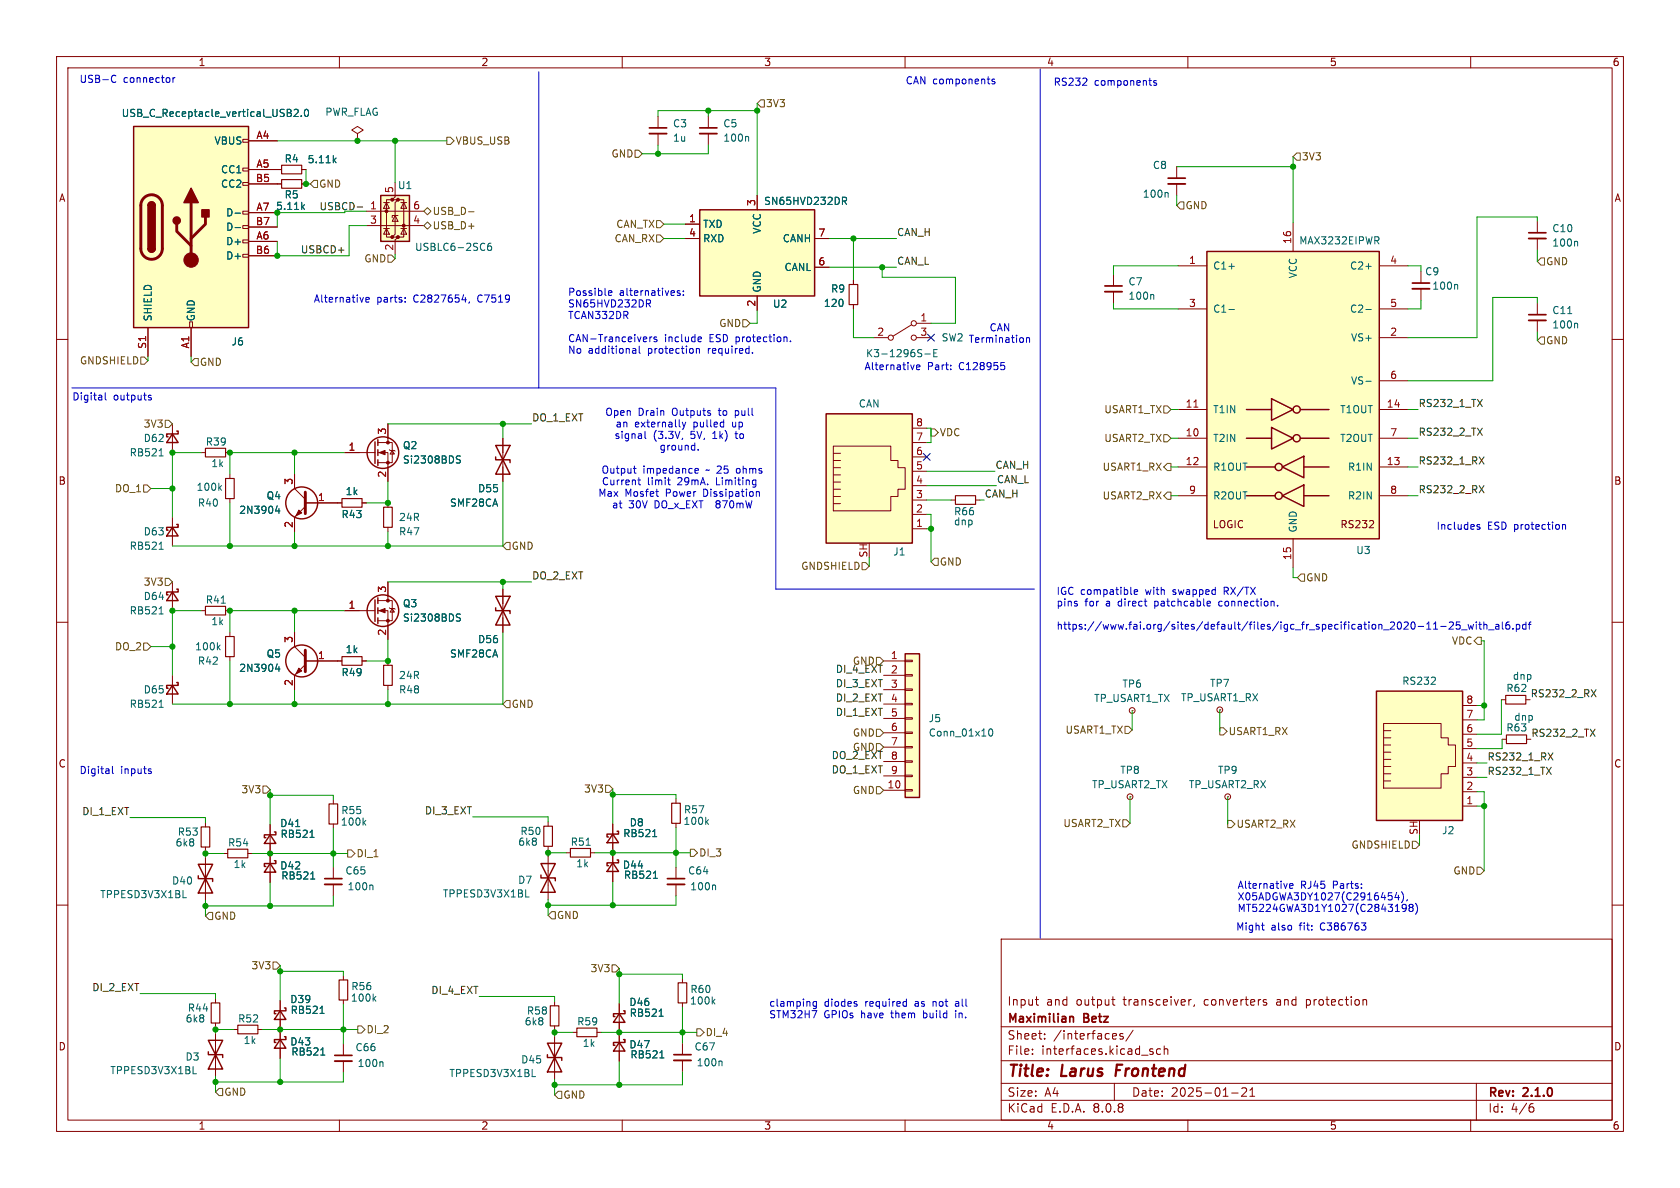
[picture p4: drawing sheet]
<svg xmlns="http://www.w3.org/2000/svg" width="297mm" height="210mm" viewBox="0 0 297 210" stroke-linecap="round" stroke-linejoin="round" font-family="sans-serif">
<g fill="none" stroke="#840000" stroke-width=".18">
<path d="M10 10h277v190h-277zM12 12h273v186h-273zM60 10v2M110 10v2M160 10v2M210 10v2M260 10v2M10 60h2M285 60h2M10 110h2M30.5 119.4v5.1M40.6 111.8v.7"/>
<path d="M40.6 116.1v.7M285 110h2M200.2 125.6h.1M36.3 151.5v7.6M199.8 140.8h.1M10 160h2M49.5 176.9v10.2M60.7 172.5v.7M60.7 176.8v.7M177 166h108v32h-108zM183 176.7h.6M183.3 177.6l.3 .1"/>
<path d="M196.5 176.7h.6M196.7 177.5l.4 .2M210.2 176.7v1M210.6 176.7l-.3 .1-.1 .2M211.2 177.6l-.2 .3M223.5 176.7l.4 .1M223.5 177.2l.4 .1 .1 .2-.3 .2h-.2M241.2 176.7l.3 .1 .1 .1v.8M285 160h2M38.1 182.6v7.6M41.3 182h.7M45.6 182h.8"/>
<path d="M60 198v2M60.7 184.5v2.1M60.7 187.6v2M110 198v2M160 198v2M177 194.5h108M177 191.5h108M177 187.5h108M177 181.5h108M182.5 186.3v.1M182.5 185.5v.1M184.7 183.6v.1"/>
<path d="M184.7 182.8v.1M197 191.5v3M197.2 182.7l.2 .4-.7 .1M197.3 183.6l-.1 .1M198.5 182.8l-.3-.1-.2 .2v.2l.5 .2v.3h-.5M200.3 182.1l-1.3 2M203.5 185.9l.3 .1 .1 .2-.2 .2h-.3M203.5 185.4l.3 .1M205.2 185.5l-.5-.1-.2 .3v.4l.1 .2h.6M205.8 185.5l.2-.1 .4 .1 .1 .9M205.8 184.9v1.5M210 198v2"/>
<path d="M217.7 193.2h1.2M219.5 192.4l.6-.1 .2 .1 .1 .3-.9 1.1h.9M221 193.8h.8M221 192.7l.4-.4v1.5M260 198v2M261 191.5v6.5M270.6 195.7h.4l.2 .3-.1 .5-.5 .1M271 195.1l-.4 .1"/>
<circle cx="200.2" cy="125.6" r=".51"/>
<circle cx="199.8" cy="140.8" r=".51"/>
</g>
<path d="M197.5 188.2l-.3 2" fill="none" stroke="#840000" stroke-width=".4"/>
<path d="M189.2 179.8h.5l.1 .9M59.2 186.6h3" fill="none" stroke="#840000" stroke-width=".3"/>
<path d="M30.5 121.2l1 1.5h-2zM31.2 120.7h.3v.5h-2v.5h.2M35.1 154.8v.5h2.5v.5M35.1 152.8h2.5l-2.5 5.1h2.5zM49.5 178.7l1 1.5h-2zM50.3 178.2h.2v.5h-2v.5h.3M36.8 185.9v.5h2.6v.5M36.8 183.9h2.6l-2.6 5.1h2.6zM49.5 183.8l1 1.5h-2zM50.3 183.3h.2v.5h-2v.5h.3" fill="none" stroke="#840000" stroke-width=".25"/>
<path d="M38.6 114.4l.3 .5M38.9 114l-.5 .5M28.1 125h.8M32.4 158.7h.6M56.6 179.1h.7M66.1 176.5l.3 .5M66.4 176.1l-.4 .5M34.1 189.8h.6M56.7 186.5h.7M67.5 187.7l.2 .2v.6" fill="none" stroke="#006464" stroke-width=".18"/>
<path d="M39.9 112.5h1.5v3.6h-1.5zM59.9 173.2h1.6v3.6h-1.6zM42 181.2h3.6v1.6h-3.6z" fill="none" stroke="#840000" stroke-width=".2"/>
<path d="M59.2 187.6h3" fill="none" stroke="#840000" stroke-width=".33"/>
<path d="M23.6 22.4h20.3v35.5h-20.3z" fill="#ffffc2"/>
<g fill="none" stroke="#840000" stroke-width=".18">
<path d="M42.9 39.9h1v.5h-1zM42.9 37.3h1v.5h-1zM42.9 32.3h1v.5h-1zM42.9 29.7h1v.5h-1zM42.9 24.6h1v.5h-1zM43.9 24.9h5.1M43.9 30h5.1M43.9 37.6h5.1M43.9 32.5h5.1M26.2 57.9v5.1M33.5 56.9h.5v1h-.5zM33.8 57.9v5.1"/>
<path d="M42.9 45h1v.5h-1zM42.9 42.4h1v.5h-1zM43.9 42.7h5.1M43.9 45.2h5.1M43.9 40.1h5.1M59.7 116.8h.8M64 116.8h.8"/>
</g>
<path d="M23.6 22.4h20.3v35.5h-20.3zM26.2 36.3a.64 .64 0 0 1 .6-.6 .64 .64 0 0 1 .6 .6M26.2 43.9a.64 .64 0 0 0 .6 .7 .64 .64 0 0 0 .6-.7" fill="none" stroke="#840000" stroke-width=".25"/>
<path d="M25.4 35a1.9 1.9 0 0 1 2.1-.4 1.9 1.9 0 0 1 1.2 1.7v7.6a1.91 1.91 0 0 1-1.9 1.9 1.91 1.91 0 0 1-1.9-1.9v-7.7l.2-.7zM31.2 39.6v1.3l2.6 2.5M33.8 35.8v10.2M36.3 38.4v1.2l-2.5 2.6" fill="none" stroke="#840000" stroke-width=".51"/>
<g fill="#840000" stroke="#840000" stroke-width=".25">
<path d="M26.2 43.9h1.2a.64 .64 0 0 1-.6 .7 .64 .64 0 0 1-.6-.7z"/>
<path d="M26.2 36.3h1.2v7.6h-1.2z"/>
<path d="M26.3 35.9a.64 .64 0 0 1 .7-.2 .64 .64 0 0 1 .4 .6h-1.2z"/>
<path d="M33.8 33.3l1.3 2.5h-2.6z"/>
<path d="M35.7 37.1h1.3v1.3h-1.3z"/>
<circle cx="31.2" cy="39" r=".63"/>
</g>
<circle cx="33.8" cy="46" r="1.27" fill="#840000" stroke="#840000" stroke-width=".18"/>
<path d="M51.2 19.9l.3 .3v.3l-.2 .1M51.3 19.4l.2 .2-.2 .3M52 19.4l.5-.1 .2 .4-.8 .9h.8M54 19.4l.1-.1a.68 .68 0 0 1 .5 .7 .68 .68 0 0 1-.5 .6 .84 .84 0 0 1-.1-1.2zM41.6 37.7h.9M53.3 20.5v.1M41.6 40.2h.9" fill="none" stroke="#006464" stroke-width=".18"/>
<path d="M60.5 116.1h3.5v1.5h-3.5z" fill="none" stroke="#840000" stroke-width=".2"/>
<path d="M146 73.2h15.3v22.8h-15.3z" fill="#ffffc2"/>
<g fill="none" stroke="#840000" stroke-width=".18">
<path d="M49 32.5h.8M49 30h.8M53.3 32.5h.8M53.3 30h.8M196.8 48.5v2M196.8 51.6v2M66.8 78.2h2.5v3.6h-2.5M68.6 74.9v3.3M68.8 79.5l.2 .1h.7l.1 .2M69.3 79.6l.4 .7h-.7zM88.9 77.5v7.6M147.3 78.9h10.2v2.5h1.2v1.3h1.3v3.8h-1.3v1.3h-1.2v2.5h-10.2z"/>
<path d="M161.3 78.2h2.5M161.3 75.7h2.5M52.1 83.8v2.6l1.9 1.9M54 89.5l-1.9 1.9v2.6M54 88.9h6.5M61 80h5.3M64 88.9h.8M66.8 80h1.8v5.1M68.6 88.9v.8M68.6 93.2v.8M147.3 89h1.3M147.3 87.8h1.3"/>
<path d="M147.3 86.5h1.3M147.3 85.2h1.3M147.3 83.9h1.3M147.3 82.7h1.3M147.3 81.4h1.3M147.3 80.1h1.3M161.3 93.5h2.5M161.3 90.9h2.5M161.3 88.4h2.5M161.3 85.9h2.5M161.3 83.3h2.5M161.3 80.8h2.5"/>
<path d="M168.1 88.4h.8M172.5 88.4h.7M36.3 145.4v.8M36.3 149.7v.8M47.8 145.8v5.1M58.9 141.4v.7M58.9 145.7v.7M217 140.8h.1M98 177v.8M98 181.4v.7"/>
<circle cx="217" cy="140.8" r=".51"/>
</g>
<g fill="none" stroke="#840000" stroke-width=".25">
<path d="M66.3 78.1v3.8M66.8 77.7v1M66.8 79.5v1M87.6 78.7l2.6 5.1h-2.6l2.6-5.1zM146 73.2h15.3v22.8h-15.3zM66.8 81.3v1M87.6 80.8v.5h2.6v.5M47.8 147.6l1 1.5h-2.1zM48.5 147.1h.3v.5h-2.1v.5h.3"/>
<circle cx="53.3" cy="88.9" r="2.82"/>
<circle cx="67.7" cy="80" r="2.79"/>
</g>
<path d="M49.8 31.8h3.5v1.5h-3.5zM49.8 29.2h3.5v1.5h-3.5zM60.5 88.1h3.5v1.6h-3.5zM67.8 89.7h1.5v3.5h-1.5zM168.9 87.6h3.6v1.6h-3.6zM35.6 146.2h1.5v3.5h-1.5zM58.2 142.1h1.5v3.6h-1.5zM97.3 177.8h1.5v3.6h-1.5z" fill="none" stroke="#840000" stroke-width=".2"/>
<g fill="none" stroke="#006464" stroke-width=".18">
<path d="M53.5 36.5l.3 .5M53.8 36.2l-.5 .5M59 28.3l.4 .5M59.4 27.9l-.5 .5M203.8 52.1l.2 .1v.7M49 89.4l-.3 .9h.8M49.3 89.9v.8M80.8 81.1l.5 .2 .1 .3-.3 .3-.4-.1M80.8 80.7h.6M52.3 146.1h.7M54.8 148h.7M64.3 145.4l.4 .5"/>
<path d="M64.7 145l-.5 .5"/>
</g>
<path d="M195.3 51.6h3.1" fill="none" stroke="#840000" stroke-width=".33"/>
<path d="M195.3 50.5h3.1" fill="none" stroke="#840000" stroke-width=".3"/>
<g fill="#840000" stroke="#840000" stroke-width=".18">
<path d="M67.1 80l1-.4v.8z"/>
<path d="M52.8 90.2l.5 .5-1 .5z"/>
<circle cx="68.6" cy="81.8" r=".25"/>
<circle cx="68.6" cy="78.2" r=".25"/>
</g>
<path d="M54 87v3.8" fill="none" stroke="#840000" stroke-width=".51"/>
<path d="M243.3 122.2h15.3v22.8h-15.3z" fill="#ffffc2"/>
<g fill="none" stroke="#840000" stroke-width=".18">
<path d="M244.6 138h1.3M244.6 136.8h1.3M244.6 135.5h1.3M244.6 134.2h1.3M244.6 133h1.3M244.6 131.7h1.3M244.6 127.9h10.2v2.5h1.2v1.3h1.3v3.8h-1.3v1.3h-1.2v2.5h-10.2zM244.6 130.4h1.3M244.6 129.2h1.3M258.6 140h2.5M258.6 137.4h2.5M258.6 134.9h2.5"/>
<path d="M258.6 132.3h2.5M258.6 129.8h2.5M258.6 127.3h2.5M258.6 124.7h2.5M258.6 142.5h2.5"/>
</g>
<path d="M243.3 122.2h15.3v22.8h-15.3z" fill="none" stroke="#840000" stroke-width=".25"/>
<path d="M253.7 119.8v.4M253 121h.8" fill="none" stroke="#006464" stroke-width=".18"/>
<path d="M213.4 44.5h30.4v50.8h-30.4z" fill="#ffffc2"/>
<g fill="none" stroke="#840000" stroke-width=".25">
<path d="M213.4 44.5h30.4v50.8h-30.4zM220.3 77.5h4.5M220.3 72.4h4.5M224.8 75.6l3.8 1.9-3.8 1.9zM224.8 70.5l3.8 1.9-3.8 1.9zM229.9 77.5h5M229.9 72.4h5M220.3 87.6h5.1M220.3 82.6h5.1M226.7 87.6l3.8-1.9v3.8zM226.7 82.6l3.8-2v3.9zM230.5 87.6h4.4"/>
<path d="M230.5 82.6h4.4M96.8 186.4v.5h2.5v.6M96.8 184.4h2.5l-2.5 5.1h2.5z"/>
<circle cx="229.2" cy="77.5" r=".63"/>
<circle cx="229.2" cy="72.4" r=".63"/>
<circle cx="226.1" cy="87.6" r=".63"/>
<circle cx="226.1" cy="82.5" r=".63"/>
</g>
<g fill="none" stroke="#840000" stroke-width=".18">
<path d="M116.3 20.6v2M116.3 23.6v2.1M125.2 20.6v2M125.2 23.6v2.1M228.6 39.4v5.1M208.3 47h5.1M208.3 54.6h5.1M243.8 47h5.1M243.8 59.7h5.1M243.8 54.6h5.1M208.3 77.5h5.1M208.3 72.4h5.1"/>
<path d="M243.8 77.5h5.1M243.8 72.4h5.1M243.8 67.3h5.1M208.3 82.6h5.1M208.3 87.6h5.1M228.6 95.3v5M242.1 93.3h.7M242.8 92.1v.5M243.8 82.6h5.1M243.8 87.6h5.1M38.1 176.5v.8M38.1 180.8v.8"/>
<path d="M98 183.1v7.7"/>
</g>
<path d="M132.2 24.1l.1 .2v.7M217.3 47.1h.9M217.3 54.7h.9M241.5 47.1h.9M241.5 54.7h.9M243.4 42.5l.4 .6M243.7 41.9l.1 .2-.1 .4M241.5 67.4h.9M94.1 190.3h.6" fill="none" stroke="#006464" stroke-width=".18"/>
<path d="M211.1 72h.7" fill="none" stroke="#a90000" stroke-width=".18"/>
<path d="M37.3 177.3h1.6v3.5h-1.6z" fill="none" stroke="#840000" stroke-width=".2"/>
<path d="M114.8 23.6h3.1M123.7 23.6h3" fill="none" stroke="#840000" stroke-width=".33"/>
<path d="M114.8 22.6h3.1M123.7 22.6h3" fill="none" stroke="#840000" stroke-width=".3"/>
<path d="M67.3 34.5h5.1v8.2h-5.1z" fill="#ffffc2"/>
<g fill="#840000" stroke="#840000" stroke-width=".18">
<circle cx="68.3" cy="37.3" r=".25"/>
<circle cx="69.3" cy="41.9" r=".25"/>
<circle cx="69.3" cy="35.3" r=".25"/>
<circle cx="70.4" cy="41.9" r=".25"/>
<circle cx="70.4" cy="35.3" r=".25"/>
<circle cx="71.4" cy="39.9" r=".25"/>
</g>
<g fill="none" stroke="#840000" stroke-width=".18">
<path d="M64.8 39.9h10.1M64.8 37.3h10.1M67.8 35.8h1M68.3 35.8l.5 1h-1zM69.3 35.3h-1v6.6h1M69.8 38.1l.6 1h-1.1zM69.8 32.3v2.5l-.5 .5h1.1l-.6 .5v5.6l-.5 .5h1.1l-.6 .5v2.6M70.4 38.1h-1.1v.4M70.4 35.3h1v6.6h-1M70.9 35.8h1M71.4 35.8l.5 1h-1zM208 29.5v2"/>
<path d="M208 32.5v2M67.8 40.4h1M68.3 40.4l.5 1h-1zM70.9 40.4h1M71.4 40.4l.5 1h-1zM39.5 150.9h.8M43.8 150.9h.8M47.8 150.9v5.1"/>
</g>
<path d="M67.3 34.5h5.1v8.2h-5.1zM47.8 152.7l1 1.5h-2.1zM48.5 152.1h.3v.6h-2.1v.5h.3" fill="none" stroke="#840000" stroke-width=".25"/>
<path d="M206.3 34l.2 .2v.7M86.8 43l-.4 .1a.86 .86 0 0 0 0 1.2l.5-.2v-.4l-.2-.2h-.4l-.1 .2M54.9 155.4h.8" fill="none" stroke="#006464" stroke-width=".18"/>
<path d="M206.5 32.5h3" fill="none" stroke="#840000" stroke-width=".33"/>
<path d="M206.5 31.5h3" fill="none" stroke="#840000" stroke-width=".3"/>
<path d="M40.3 150.1h3.5v1.5h-3.5z" fill="none" stroke="#840000" stroke-width=".2"/>
<path d="M160 115.6h2.6v25.4h-2.6z" fill="#ffffc2"/>
<g fill="none" stroke="#840000" stroke-width=".18">
<path d="M63.2 23.6l1-.6-1-.6-1 .6 1 .6v1.3M63.2 24.9h.1M271.8 39.1v2M154.4 59.7h2.6M161.2 57.4l-3.3 2M162.1 57.2h2.5M162.1 59.7h2.5M271.8 42.2v2M271.8 53.6v2M271.8 56.6v2.1M156.2 116.8h3.8M156.2 119.4h3.8"/>
<path d="M160 119.3h1.3v.2h-1.3zM160 116.7h1.3v.3h-1.3zM156.2 139.7h3.8M156.2 121.9h3.8M156.2 124.5h3.8M156.2 127h3.8M156.2 129.5h3.8M156.2 132.1h3.8M156.2 134.6h3.8M156.2 137.2h3.8M160 139.6h1.3v.2h-1.3zM160 137h1.3v.3h-1.3z"/>
<path d="M160 134.5h1.3v.2h-1.3zM160 132h1.3v.2h-1.3zM160 129.4h1.3v.3h-1.3zM160 126.9h1.3v.2h-1.3zM160 124.3h1.3v.3h-1.3zM160 121.8h1.3v.2h-1.3zM215.6 125.5h.1M96.9 145.3v.8M96.9 149.6v.8M96.9 151.4v7.6M100.1 150.7h.7M104.4 150.7h.8"/>
<path d="M108.3 145.7v10.1M119.5 141.2v.8M119.5 145.5v.8M119.5 153.3v2M119.5 156.3v2.1"/>
<circle cx="157.5" cy="59.7" r=".46"/>
<circle cx="161.5" cy="59.7" r=".46"/>
<circle cx="161.5" cy="57.2" r=".46"/>
<circle cx="215.6" cy="125.5" r=".51"/>
</g>
<path d="M160 115.6h2.6v25.4h-2.6zM95.6 154.7v.5h2.6v.5M95.6 152.7h2.6l-2.6 5h2.6zM108.3 147.4l1 1.6h-2zM108.3 152.5l1 1.6h-2zM109.1 146.9h.2v.5h-2v.6h.3M109.1 152h.2v.5h-2v.5h.3" fill="none" stroke="#840000" stroke-width=".25"/>
<g fill="none" stroke="#006464" stroke-width=".18">
<path d="M277.2 55.4h.7M278.7 57.1l.2 .2v.7M278.7 42.7l.2 .1v.7M163.5 62.6h1M165.1 62.4h.4M165.7 61.8h-.6v1.3h.6M174.9 129l.2-.2a.68 .68 0 0 1 .4 .7 .68 .68 0 0 1-.4 .6l-.2-.1-.1-.4zM92.9 158.6h.6M103.6 149.4h.7M115.4 147.9h.7M115.5 155.3h.7M124.9 145.3l.3 .4"/>
<path d="M125.2 144.9l-.4 .5M126.3 156.5l.2 .1v.7"/>
</g>
<path d="M96.1 146.1h1.6v3.5h-1.6zM100.8 150h3.6v1.5h-3.6zM118.7 142h1.6v3.5h-1.6z" fill="none" stroke="#840000" stroke-width=".2"/>
<path d="M270.3 56.6h3M270.3 42.2h3M118 156.3h3" fill="none" stroke="#840000" stroke-width=".33"/>
<path d="M270.3 55.6h3M270.3 41.1h3M118 155.3h3" fill="none" stroke="#840000" stroke-width=".3"/>
<path d="M123.7 37.1h20.3v15.2h-20.3z" fill="#ffffc2"/>
<g fill="none" stroke="#840000" stroke-width=".25">
<path d="M123.7 37.1h20.3v15.2h-20.3zM30.5 76.7l1 1.5h-2zM31.2 76.2h.3v.5h-2v.5h.2M30.5 93.2l1 1.5h-2zM31.2 92.7h.3v.5h-2v.5h.2M30.5 104.6l1 1.6h-2zM31.2 104.1h.3v.5h-2v.6h.2M66.3 106v3.9M66.8 105.7v1M66.8 107.4v1.1M66.8 109.2v1M87.6 107.4v.6h2.6v.5"/>
<path d="M87.6 105.4l2.6 5.1h-2.6l2.6-5.1zM109.5 179.2l1 1.5h-2zM110.2 178.7h.3v.5h-2v.5h.2M109.5 184.3l1 1.5h-2zM110.2 183.8h.3v.5h-2v.5h.2"/>
<circle cx="53.3" cy="116.8" r="2.82"/>
<circle cx="67.7" cy="107.9" r="2.79"/>
</g>
<g fill="none" stroke="#840000" stroke-width=".18">
<path d="M43.9 24.9h5.1M43.9 30h5.9M43.9 37.6h5.1M43.9 32.5h5.9M53.3 30h.8M53.3 32.5h.8M121.2 39.6h2.5M133.9 34.5v2.6M26.2 57.9v5.1M33.8 57.9v5.1M43.9 42.7h5.1M43.9 45.2h5.1"/>
<path d="M43.9 40.1h5.1M121.2 42.2h2.5M133.9 52.3v2.6M144 42.2h2.6M144 47.2h2.6M150.9 49.5v.8M150.9 53.8v.8M251.2 48v2M251.2 51.1v2M30.5 74.9v5.1M68.6 74.9v2.6M88.9 77.5v2.5"/>
<path d="M30.5 91.4v5.1M35.6 80h.7M39.9 80h.7M40.6 83.8v.8M40.6 88.1v.8M52.1 83.8v2.6M52.1 91.4v2.6M54 88.9h6.5M61 80h2.5M64 88.9h.8M68.6 82.6v2.5M88.9 82.6v2.5"/>
<path d="M30.5 102.9v5.1M35.6 108h.7M39.9 108h.7M52.1 111.8v2.5l1.9 1.9M54 117.5l-1.9 1.9v2.5M54 116.8h6.5M61 108h5.3M64 116.8h.8M66.8 108h1.8v5M66.8 106.2h2.5v3.5h-2.5M68.6 102.9v3.3M68.6 116.8v.8"/>
<path d="M68.8 107.4l.2 .2h.7l.1 .1M69.3 107.6l.4 .6h-.7zM88.9 104.1v7.7M68.6 121.2v.7M265.4 123.7h.8M265.6 130.7h.7M269.7 123.7h.8M269.9 130.7h.7M47.8 145.8v1.8M47.8 149.1v3.6M47.8 154.2v1.8M58.9 153.3v2"/>
<path d="M58.9 156.3v2.1M108.3 145.7v1.7M108.3 149v3.5M108.3 154.1v1.7M49.5 176.9v1.8M109.5 177.4v10.2M120.6 173v.7M120.6 177.3v.8M49.5 180.2v3.6M49.5 185.3v1.8M101.2 182.5h.8M105.5 182.5h.8"/>
<path d="M120.6 184.4v2M120.6 187.5v2"/>
</g>
<g fill="none" stroke="#006464" stroke-width=".18">
<path d="M51.2 19.9l.3 .3v.3l-.2 .1M51.3 19.4l.2 .2-.2 .3M52 19.4l.5-.1 .2 .4-.8 .9h.8M54 19.4l.1-.1a.68 .68 0 0 1 .5 .7 .68 .68 0 0 1-.5 .6 .84 .84 0 0 1-.1-1.2zM41.6 37.7h.9M53.3 20.5v.1M53.5 36.5l.3 .5M53.8 36.2l-.5 .5M59 28.3l.4 .5M59.4 27.9l-.5 .5M148.9 34.9h.5l.3 .2-.2 .4h-.6M149.2 35.5l.5 .6"/>
<path d="M41.6 40.2h.9M257.5 50.3l.2 .2v.6M28.1 80.6h.8M28.1 97.1h.8M38.8 86.2l.4 .5M39.2 85.8l-.5 .5M49 89.4l-.3 .9h.8M49.3 89.9v.8M80.8 81.1l.5 .2 .1 .3-.3 .3-.4-.1M80.8 80.7h.6M28.1 108.5h.8M39.1 106.6h.7"/>
<path d="M49 117.4l-.3 .9h.8M49.3 117.8v.9M80.8 109.1l.5 .2 .1 .3-.3 .2-.4-.1M80.8 108.6h.6M52.3 146.1h.7M54.8 148h.7M54.9 155.4h.8M65.7 156.5l.2 .1v.7M115.4 147.9h.7M115.5 155.3h.7M56.6 179.1h.7M116.5 179.6h.7"/>
<path d="M126 177l.4 .5M126.4 176.6l-.5 .5M56.7 186.5h.7M116.7 187h.7M127.5 187.6l.1 .1v.7"/>
</g>
<g fill="#840000" stroke="#840000" stroke-width=".18">
<path d="M67.1 108l1-.4v.7z"/>
<path d="M52.8 118.1l.5 .5-1 .5z"/>
<circle cx="68.6" cy="109.7" r=".25"/>
<circle cx="68.6" cy="106.2" r=".25"/>
</g>
<path d="M150.1 50.3h1.5v3.5h-1.5zM36.3 79.2h3.6v1.6h-3.6zM39.9 84.6h1.5v3.5h-1.5zM36.3 107.2h3.6v1.5h-3.6zM67.8 117.6h1.5v3.6h-1.5zM266.2 122.9h3.5v1.6h-3.5zM266.3 129.9h3.6v1.5h-3.6zM119.9 173.7h1.5v3.6h-1.5zM102 181.7h3.5v1.6h-3.5z" fill="none" stroke="#840000" stroke-width=".2"/>
<path d="M249.7 51.1h3M57.4 156.3h3.1M119.1 187.5h3.1" fill="none" stroke="#840000" stroke-width=".33"/>
<path d="M249.7 50h3M57.4 155.3h3.1M119.1 186.4h3.1" fill="none" stroke="#840000" stroke-width=".3"/>
<path d="M54 114.9v3.8" fill="none" stroke="#840000" stroke-width=".51"/>
<g fill="none" stroke="#725600" stroke-width=".18">
<path d="M134.5 17.7h.6v1.2h-.6l-.6-.6zM55.5 31.9h.6v1.2h-.6l-.6-.6zM74.9 37.3l.7-.6 .6 .6-.6 .7zM74.9 39.9l.7-.7 .6 .7-.6 .6zM79 24.3h.6l.7 .6-.7 .6h-.6zM82.8 37.4h1M112.3 26.5h.6l.6 .7-.6 .6h-.6zM116.1 39h.6l.6 .6-.6 .7h-.6zM208.7 35.7h.6v1.3h-.6l-.7-.7zM229.2 27.1h.7v1.2h-.7l-.6-.6zM68.6 45.1h.6l.6 .6-.6 .7h-.6zM116.1 41.5h.6l.6 .7-.6 .6h-.6z"/>
<path d="M131.3 56.5h.7l.6 .7-.6 .6h-.7zM272.4 59.6h.6v1.2h-.6l-.6-.6zM272.4 45.6h.6v1.3h-.6l-.6-.7zM24.9 63.1h.6l.7 .7-.7 .6h-.6zM29.2 74.3h.6l.7 .6-.7 .7h-.6zM34.4 63.4h.7v1.2h-.7l-.6-.6zM164.6 75.8h.6l.7 .7-.7 .6h-.6zM205.7 76.8h.7l.6 .7-.6 .6h-.7zM205.7 71.8h.7l.6 .6-.6 .6h-.7zM25.4 85.7h.6l.7 .7-.7 .6h-.6zM89.5 95.9h.7v1.3h-.7l-.6-.7zM152.4 99.4h.6l.7 .7-.7 .6h-.6z"/>
<path d="M165.2 98.7h.7v1.2h-.7l-.6-.6zM206.4 87h.6v1.3h-.6l-.7-.7zM206.4 81.9h.6v1.3h-.6l-.7-.6zM25.4 113.7h.6l.7 .6-.7 .6h-.6zM29.2 102.2h.6l.7 .7-.7 .6h-.6zM154.9 116.2h.7l.6 .6-.6 .7h-.7zM230 101.5h.6v1.2h-.6l-.6-.6zM261.2 112.6h.7v1.3h-.7l-.6-.6zM46.5 138.9h.6l.7 .7-.7 .6h-.6zM88.9 124.5l.6-.7h.7v1.3h-.7zM107.1 138.8h.6l.6 .6-.6 .7h-.6zM154.9 128.9h.7l.6 .6-.6 .7h-.7z"/>
<path d="M154.9 131.4h.7l.6 .7-.6 .6h-.7zM154.9 139.1h.7l.6 .6-.6 .6h-.7zM198.9 128.4h.6l.7 .6-.7 .7h-.6zM215.6 128.7h.7l.6 .6-.6 .6h-.7zM61.5 150.2h.6l.6 .7-.6 .6h-.6zM122 150.1h.7l.6 .6-.6 .7h-.7zM198.5 144.9h.6l.7 .6-.7 .7h-.6zM217 145h.7l.6 .7-.6 .6h-.7zM249.7 148.7h.6l.7 .7-.7 .6h-.6zM261.1 153.3h.6l.7 .6-.7 .7h-.6zM37 161.3h.6v1.3h-.6l-.7-.7zM48.3 170.1h.6l.6 .6-.6 .6h-.6z"/>
<path d="M97.5 161.2h.7v1.2h-.7l-.6-.6zM108.2 170.6h.6l.7 .6-.7 .6h-.6zM38.7 192.4h.7v1.3h-.7l-.6-.7zM63.2 181.4h.7l.6 .6-.6 .6h-.7zM98.7 192.9h.6v1.3h-.6l-.7-.7zM123.2 181.9h.6l.7 .6-.7 .6h-.6z"/>
</g>
<g fill="none" stroke="#0f0f0f" stroke-width=".18">
<path d="M63.1 36.6h1M261.2 70.6l.8 1.3M261.2 75.7l.8 1.3M262 70.6l-.8 1.3M262 75.7l-.8 1.3M261.5 85.8l.8 1.3M261.5 80.8l.8 1.2M262.3 85.8l-.8 1.3M262.3 80.8l-.8 1.2M273.4 135.6l.8 1.3M273.7 133.1l.8 1.3M274.2 135.6l-.8 1.3"/>
<path d="M274.5 133.1l-.8 1.3M281.1 128.9l.9 1.3M281.3 121.9l.9 1.3M282 128.9l-.9 1.3M282.2 121.9l-.9 1.3"/>
</g>
<g fill="none" stroke="#0000c2" stroke-width=".18">
<path d="M19.9 13.4l.3-.1 .3 .1M20.5 14.5l-.3 .1-.3-.1M30.6 13.7v.9M30.9 13.7l-.3 .3M95.2 12.7v55.9M175.8 14h-.3l-.1 .2v.1l.4 .2v.3h-.4M183.9 12.2v153.7M191.4 15.1h.7M192.1 13.9v.5M204.4 14.3l-.3-.1-.2 .2 .1 .2 .4 .1v.3h-.5M64.7 53l.6-.1-.1-.3h-.3l-.2 .2v.6h.5M71.6 53.3v.1"/>
<path d="M71.6 52.6v.2M81.7 53h.8M83 53.4l-.1 .2M107.6 51.8l.6-.1-.1-.3h-.4l-.1 .2v.6h.5M114.6 53.7l.4 .6M114.8 53l.2 .2-.1 .3-.6 .2M114.9 59.6v.8M115.2 59.6l-.3 .2M116.1 59.6h-.3l-.2 .1 .1 .2 .4 .1v.3h-.5M120.2 51.4h-.3l-.2 .2 .1 .1 .4 .2v.3h-.5M120.8 52.1v.1M120.8 51.4v.2"/>
<path d="M123.6 59.6h.4v.3l-.6 .1M139 59.6l.1 .1v.7M181.5 59.7v.8M181.5 59.8l.2-.1h.3v.8M12.7 68.6h124.5v35.5h45.7M18.6 69.4v1.1l.2 .2M26.3 70.2l.5 .3-.1 .1-.4 .1M26.3 69.9h.4M112 61.6l.3 .1 .1 .8M112.4 62.4l-.4 .1M112.4 61.9l-.4 .1M113 61.2v1.1l.2 .2"/>
<path d="M114 76.3v1l.2 .2M120.6 74.6l.3 .9M120.7 77.5l-.1 .1M120.9 75.5l-.3 .4M121.2 74.6l-.3 .9M123.1 61.7l.2-.1 .3 .1 .1 .8M123.1 61.6v.9M123.4 79.4v.2M124 60.3l-.4 .1M127.8 74.6l.1 .1M127.9 74.2v1.3M127.9 75.4l-.1 .1"/>
<path d="M133 62.3v.2M139.7 60.3v.1M162 64.9l.6-.1v-.2l-.4-.1-.2 .2 .1 .6h.5M177 64.1h.6M177.1 64.6h.3l.2 .2-.1 .5-.4 .1M112 82.8h.5M112.2 82.4v1.1l.3 .2M112.8 84.9h.4M112.9 84.4v1.1l.3 .2M115.9 86.9h.5M116.3 87.7h.1M118.2 84.4v1.1l.3 .2"/>
<path d="M122.9 83.2l.6-.1-.1-.2-.4-.1-.1 .2v.6h.5M133.3 84.9h.3M133.6 85.6l-.3 .1M133.6 84.9v1l-.2 .2M133.7 87l.2-.1 .3 .1 .1 .7M261.6 92.8l-.3-.1-.2 .2 .1 .2 .4 .1v.3h-.5M276.2 92.8l.2-.1 .3 .1 .1 .8M276.2 92.7v.9M200.5 104.7l.6-.2v-.2l-.4-.1-.2 .2 .1 .6h.5M213.6 106.3h.3l.1 .3-.6 .1M213.9 107.1h-.3M215.7 106.3l-.2 .2v.4l.2 .2"/>
<path d="M225.9 107v.1M250.7 110.7h1M252.2 111.2h.8M252.2 110.3l.4-.4v1.3M253.4 111.2h.8M253.4 110.3l.4-.4v1.3M254.7 110.7h1M256.2 110.1l.5-.2 .2 .4-.7 .9h.7M258.1 109.9h-.6l-.1 .7 .2-.2 .4 .1 .2 .2-.1 .4-.2 .1-.5-.1M258.4 111.3h1M259.5 110.4l.3 .8 .2-.6 .3 .6 .2-.8M261 109.9v.2"/>
<path d="M261 110.4v.8M261.4 110.4h.5M261.6 109.9v1.1l.3 .2M262.3 110.5l.2-.1h.3l.1 .8M262.3 109.9v1.3M263.2 111.3h.9M264.4 110.4h.5l.1 .8M265 110.7h-.4l-.2 .2 .2 .3h.4M265.6 109.9v1.1l.2 .2M266.8 109.9l-.4 .1a.86 .86 0 0 0 0 1.2l.5-.1v-.4l-.2-.3h-.3l-.2 .3M267.5 111.1v.1M268.1 110.4h.3l.3 .2-.1 .6h-.5"/>
<path d="M268.1 110.4v1.2M269.8 110.4h-.4l-.2 .2 .1 .6h.5M269.8 109.9v1.3M270.2 110.4h.5M270.7 109.9l-.3 .2v1.1M19.9 135.5v1.1l.2 .1M26.4 136.3l.3 .1 .1 .2-.2 .1h-.3M26.4 135.9l.3 .1M228 156.6l.6-.1-.1-.2-.3-.1-.2 .2v.6h.5M246.9 157.8l-.3 .9h.8M247.2 158.2v.9M247.8 157.6a1.46 1.46 0 0 1 0 2"/>
<path d="M248.8 159l-.1 .3M250.2 159.7a1.46 1.46 0 0 1 0 1.9M144.3 177v1.2M144.3 177.1l-.3-.1-.3 .3 .2 .5h.4M151.5 177.5v.3M159.9 177l.3 .1M160.2 177.8l-.3 .1M160.2 176.6v1.3M168.9 178.7v.1M168.9 179.1v.8M169.1 177l-.2 .1M169.1 177.4l-.2 .2 .2 .3"/>
<path d="M223 163.6h.5M223.3 164.4h.2M240.7 163.1h.8l-.5 .5M241.4 163.7v.6M248.6 160.4l-.2 .2h-.4l-.1-.2 .1-.5h.4l.1 .1a.84 .84 0 0 1-.3 1.1h-.2M249.3 160.4l-.2-.2 .2-.3h.3l.2 .2-.2 .3M249.3 160.4l-.2 .2 .1 .4 .1 .1h.4l.1-.2v-.3l-.2-.2M249.3 160.4h.3"/>
</g>
<g fill="none" stroke="#009600" stroke-width=".18">
<path d="M125.2 19.6v1M133.9 19.6h-17.6v1M133.9 18.3v16.2M49 24.9h30M54.1 30v2.5h.8M61 37.3h3.8M61 37.6h-12v2.5M64.8 39.9h-3.1v5.3h-12.7v-2.5M69.8 24.9v7.4M116.3 25.7v1.5M117.3 39.6h3.9M125.2 25.7v1.5h-11.7"/>
<path d="M208 29.5h20.6M208 34.5v1.8M228.6 27.7v11.7M271.8 39.1v-.7h-10.7v21.3h-12.2M69.8 45v.7M117.3 42.2h3.9M133.9 54.9v2.3h-1.3M146.6 42.2h11.9M146.6 47.2h11.9M150.9 54.6v5.1h3.5M150.9 42.2v7.3M156 47.2v1.8h12.9v8.2h-4.3"/>
<path d="M196.8 53.6v1h11.5M208.3 47h-11.5v1.5M248.9 47h2.3v1M251.2 53.1v1.5h-2.3M271.8 53.6v-1h-7.9v14.7h-15M271.8 44.2v2M271.8 58.7v1.5M26.2 63v.8M33.8 63v1M68.6 74.9h25.4M88.9 74.9v2.6M163.8 75.7h.8v2.5h-.8"/>
<path d="M207 77.5h1.3M207 72.4h1.3M248.9 77.5h1.8M248.9 72.4h1.8M26.7 86.4h3.8M35.6 80h-5.1v11.4M40.6 88.9v7.6M52.1 80v3.8M52.1 94v2.5M61 80h-20.4v3.8M68.6 85.1v3.8h-3.8M68.6 94v2.5"/>
<path d="M88.9 85.1v11.4h-58.4M153.7 98.6v1.5M163.8 90.9h.8v8.4M163.8 88.4h4.3M163.8 93.5h.8M163.8 83.3h12.1M163.8 85.9h12.3M173.2 88.4h.8M207 82.6h1.3M207 87.6h1.3M248.9 82.6h1.8M248.9 87.6h1.8"/>
<path d="M26.7 114.3h3.8M35.6 108h-5.1v11.4M40.6 116.8v7.7M52.1 108v3.8M61 108h-20.4v3.8M68.6 102.9h25.4M68.6 113v3.8h-3.8M88.9 102.9v1.2M88.9 111.8v12.7h-58.4M228.6 100.3v1.8h.8M261.9 113.3h.5v14h-1.3M47.8 139.6v6.2"/>
<path d="M52.1 121.9v2.6M68.6 121.9v2.6M108.3 139.4v6.3M200.2 125.6v3.4M215.6 125.5v3.8M261.1 124.7h1.3M261.1 140h1.3v13.9M261.1 134.9h1.8M261.1 137.4h1.8M265.4 123.7v6.1h-4.3M265.6 130.7v1.6h-4.5M23 144.5h13.3v.9"/>
<path d="M36.3 150.9h3.2M36.3 150.5v1M36.3 159.1v2.8M44.6 150.9h16.9M47.8 140.6h11.1v.8M47.8 156v4.1M58.9 146.4v6.9M58.9 158.4v1.7h-22.6M83.6 144.4h13.3v.9M96.9 150.4v1M96.9 159v2.8M96.9 150.7h3.2"/>
<path d="M105.2 150.7h16.8M108.3 155.8v4.2M108.3 140.5h11.2v.7M119.5 158.4v1.6h-22.6M119.5 146.3v7M199.8 140.8v4.7M217 140.8v4.9M251 147.6v1.8M261.1 142.5h1.3M24.8 175.6h13.3v.9M49.5 171.7h11.2v.8M49.5 170.7v6.2"/>
<path d="M60.7 177.5v7M84.7 176.1h13.3v.9M109.5 171.2v6.2M109.5 172.2h11.1v.8M120.6 178.1v6.3M38.1 182h3.2M38.1 181.6v1M38.1 190.2v2.8M46.4 182h16.8M49.5 187.1v4.2M60.7 189.6v1.7h-22.6M98 182.5h3.2"/>
<path d="M98 182.1v1M98 190.8v2.7M106.3 182.5h16.9M109.5 187.6v4.2M120.6 189.5v2.3h-22.6"/>
</g>
<path d="M164 59.1l1.2 1.2M165.2 59.1l-1.2 1.2M163.2 80.2l1.2 1.2M164.4 80.2l-1.2 1.2" fill="none" stroke="#000084" stroke-width=".18"/>
<g fill="#009600" stroke="#009600" stroke-width=".18">
<circle cx="109.5" cy="182.5" r=".46"/>
<circle cx="109.5" cy="172.2" r=".46"/>
<circle cx="108.3" cy="160" r=".46"/>
<circle cx="47.8" cy="140.6" r=".46"/>
<circle cx="68.6" cy="124.5" r=".46"/>
<circle cx="52.1" cy="124.5" r=".46"/>
<circle cx="68.6" cy="116.8" r=".46"/>
<circle cx="119.5" cy="150.7" r=".46"/>
<circle cx="108.3" cy="150.7" r=".46"/>
<circle cx="108.3" cy="140.5" r=".46"/>
<circle cx="96.9" cy="150.7" r=".46"/>
<circle cx="120.6" cy="182.5" r=".46"/>
<circle cx="30.5" cy="114.3" r=".46"/>
<circle cx="30.5" cy="108" r=".46"/>
<circle cx="52.1" cy="108" r=".46"/>
<circle cx="58.9" cy="150.9" r=".46"/>
<circle cx="40.6" cy="124.5" r=".46"/>
<circle cx="49.5" cy="191.3" r=".46"/>
<circle cx="49.5" cy="171.7" r=".46"/>
<circle cx="49.5" cy="182" r=".46"/>
<circle cx="60.7" cy="182" r=".46"/>
<circle cx="38.1" cy="191.3" r=".46"/>
<circle cx="38.1" cy="182" r=".46"/>
<circle cx="52.1" cy="96.5" r=".46"/>
<circle cx="68.6" cy="88.9" r=".46"/>
<circle cx="68.6" cy="96.5" r=".46"/>
<circle cx="88.9" cy="102.9" r=".46"/>
<circle cx="69.8" cy="24.9" r=".46"/>
<circle cx="116.3" cy="27.2" r=".46"/>
<circle cx="88.9" cy="74.9" r=".46"/>
<circle cx="36.3" cy="150.9" r=".46"/>
<circle cx="47.8" cy="150.9" r=".46"/>
<circle cx="36.3" cy="160.1" r=".46"/>
<circle cx="47.8" cy="160.1" r=".46"/>
<circle cx="49" cy="37.6" r=".46"/>
<circle cx="49" cy="45.2" r=".46"/>
<circle cx="63.2" cy="24.9" r=".46"/>
<circle cx="54.1" cy="32.5" r=".46"/>
<circle cx="30.5" cy="86.4" r=".46"/>
<circle cx="40.6" cy="108" r=".46"/>
<circle cx="30.5" cy="80" r=".46"/>
<circle cx="40.6" cy="80" r=".46"/>
<circle cx="52.1" cy="80" r=".46"/>
<circle cx="40.6" cy="96.5" r=".46"/>
<circle cx="125.2" cy="19.6" r=".46"/>
<circle cx="133.9" cy="19.6" r=".46"/>
<circle cx="150.9" cy="42.2" r=".46"/>
<circle cx="156" cy="47.2" r=".46"/>
<circle cx="98" cy="182.5" r=".46"/>
<circle cx="98" cy="191.8" r=".46"/>
<circle cx="109.5" cy="191.8" r=".46"/>
<circle cx="96.9" cy="160" r=".46"/>
<circle cx="228.6" cy="29.5" r=".46"/>
<circle cx="262.4" cy="124.7" r=".46"/>
<circle cx="262.4" cy="142.5" r=".46"/>
<circle cx="164.6" cy="93.5" r=".46"/>
</g>
<g font-size="2.8" fill="#840000">
<text x="178" y="190.9">Title:</text>
<text x="187.7" y="190.9">Larus</text>
<text x="198.1" y="190.9">Frontend</text>
</g>
<g font-size="2.1" fill="#840000">
<text x="178" y="178">Input</text>
<text x="184.9" y="178">and</text>
<text x="190.3" y="178">output</text>
<text x="198.8" y="178">transceiver,</text>
<text x="213.1" y="178">converters</text>
<text x="226.1" y="178">and</text>
<text x="231.4" y="178">protection</text>
<text x="178" y="184">Sheet:</text>
<text x="178" y="181.2">Maximilian</text>
<text x="186.2" y="184">/interfaces/</text>
<text x="191.7" y="181.2">Betz</text>
<text x="178" y="186.7">File:</text>
<text x="184.1" y="186.7">interfaces.kicad_sch</text>
<text x="178" y="196.9">KiCad</text>
<text x="178" y="194.1">Size:</text>
<text x="184.7" y="194.1">A4</text>
<text x="185.7" y="196.9">E.D.A.</text>
<text x="193.3" y="196.9">8.0.8</text>
<text x="200" y="194.1">Date:</text>
<text x="207" y="194.1">2025-01-21</text>
<text x="263" y="194.3">Rev:</text>
<text x="263" y="196.9">Id:</text>
<text x="267.1" y="196.9">4/6</text>
<text x="269.4" y="194.3">2.1.0</text>
</g>
<g font-size="1.8" fill="#840000">
<text x="35" y="11.9">1</text>
<text x="85" y="11.9">2</text>
<text x="135" y="11.9">3</text>
<text x="185" y="11.9">4</text>
<text x="235" y="11.9">5</text>
<text x="285" y="11.9">6</text>
<text x="10.3" y="35.9">A</text>
<text x="285.3" y="35.9">A</text>
<text x="10.3" y="85.9">B</text>
<text x="285.3" y="85.9">B</text>
<text x="214.3" y="93.6">LOGIC</text>
<text x="236.9" y="93.6">RS232</text>
<text x="10.3" y="135.9">C</text>
<text x="285.3" y="135.9">C</text>
<text x="10.3" y="185.9">D</text>
<text x="285.3" y="185.9">D</text>
<text x="35" y="199.9">1</text>
<text x="85" y="199.9">2</text>
<text x="135" y="199.9">3</text>
<text x="185" y="199.9">4</text>
<text x="235" y="199.9">5</text>
<text x="285" y="199.9">6</text>
</g>
<g font-size="1.8" fill="#0000c2">
<text x="14" y="14.7">USB-C</text>
<text x="21.8" y="14.7">connector</text>
<text x="160" y="15">CAN components</text>
<text x="186.2" y="15.2">RS232</text>
<text x="193.5" y="15.2">components</text>
<text x="55.4" y="53.7">Alternative</text>
<text x="66.6" y="53.7">parts:</text>
<text x="73.2" y="53.7">C2827654,</text>
<text x="84.7" y="53.7">C7519</text>
<text x="100.3" y="52.4">Possible</text>
<text x="109.5" y="52.4">alternatives:</text>
<text x="100.3" y="54.4">SN65HVD232DR</text>
<text x="100.3" y="56.5">TCAN332DR</text>
<text x="174.8" y="58.8">CAN</text>
<text x="100.3" y="60.6">CAN-Tranceivers</text>
<text x="100.3" y="62.6">No</text>
<text x="104" y="62.6">additional</text>
<text x="114.6" y="62.6">protection</text>
<text x="117.5" y="60.6">include</text>
<text x="125.4" y="62.6">required.</text>
<text x="125.5" y="60.6">ESD protection.</text>
<text x="152.7" y="65.6">Alternative</text>
<text x="163.9" y="65.6">Part:</text>
<text x="166.4" y="60.6">SW2 Termination</text>
<text x="169.7" y="65.6">C128955</text>
<text x="12.7" y="70.9">Digital</text>
<text x="20" y="70.9">outputs</text>
<text x="106.9" y="73.7">Open</text>
<text x="108.5" y="77.8">signal</text>
<text x="108.7" y="75.8">an</text>
<text x="112.2" y="75.8">externally</text>
<text x="112.8" y="73.7">Drain</text>
<text x="115.5" y="77.8">(3.3V,</text>
<text x="118.9" y="73.7">Outputs</text>
<text x="122.2" y="77.8">5V,</text>
<text x="122.7" y="75.8">pulled</text>
<text x="126.3" y="77.8">1k)</text>
<text x="127.4" y="73.7">to</text>
<text x="129.7" y="75.8">up</text>
<text x="130.4" y="73.7">pull</text>
<text x="130.5" y="77.8">to</text>
<text x="106.2" y="83.9">Output</text>
<text x="113.6" y="83.9">impedance</text>
<text x="116.5" y="79.8">ground.</text>
<text x="125" y="83.9">~ 25</text>
<text x="130.6" y="83.9">ohms</text>
<text x="105.7" y="88">Max</text>
<text x="106.3" y="86">Current</text>
<text x="110.5" y="88">Mosfet</text>
<text x="114.4" y="86">limit</text>
<text x="117.8" y="88">Power</text>
<text x="119.9" y="86">29mA.</text>
<text x="124.6" y="88">Dissipation</text>
<text x="126.9" y="86">Limiting</text>
<text x="108.1" y="90.1">at</text>
<text x="111.1" y="90.1">30V</text>
<text x="115.8" y="90.1">DO_x_EXT</text>
<text x="127" y="90.1">870mW</text>
<text x="253.9" y="93.7">Includes</text>
<text x="263" y="93.7">ESD protection</text>
<text x="186.7" y="105.2">IGC compatible</text>
<text x="186.7" y="107.3">pins</text>
<text x="191.8" y="107.3">for</text>
<text x="195.6" y="107.3">a</text>
<text x="197.9" y="107.3">direct</text>
<text x="202.6" y="105.2">with</text>
<text x="204.6" y="107.3">patchcable</text>
<text x="207.6" y="105.2">swapped</text>
<text x="216.1" y="107.3">connection.</text>
<text x="216.8" y="105.2">RX/TX</text>
<text x="186.7" y="111.4">https://www.fai.org/sites/default/files/igc_fr_specification_2020-11-25_with_al6.pdf</text>
<text x="14" y="136.9">Digital</text>
<text x="21.3" y="136.9">inputs</text>
<text x="218.7" y="157.2">Alternative</text>
<text x="218.7" y="159.2">X05ADGWA3DY1027(C2916454),</text>
<text x="218.7" y="161.3">MT5224GWA3D1Y1027(C2843198)</text>
<text x="229.9" y="157.2">RJ45</text>
<text x="235.7" y="157.2">Parts:</text>
<text x="218.4" y="164.7">Might</text>
<text x="224.7" y="164.7">also</text>
<text x="229.9" y="164.7">fit:</text>
<text x="233.7" y="164.7">C386763</text>
<text x="135.9" y="178">clamping</text>
<text x="145.7" y="178">diodes</text>
<text x="153" y="178">required</text>
<text x="162" y="178">as</text>
<text x="165.4" y="178">not</text>
<text x="169.6" y="178">all</text>
<text x="135.9" y="180.1">STM32H7</text>
<text x="145.6" y="180.1">GPIOs</text>
<text x="152.3" y="180.1">have</text>
<text x="157.8" y="180.1">them</text>
<text x="163.7" y="180.1">build</text>
<text x="169.6" y="180.1">in.</text>
</g>
<g font-size="1.8" fill="#006464">
<text x="21.4" y="20.9">USB_C_Receptacle_vertical_USB2.0</text>
<text x="57.4" y="20.7">PWR_FLAG</text>
<text x="118.9" y="22.7">C3</text>
<text x="127.8" y="22.7">C5</text>
<text x="37.8" y="25.8">VBUS</text>
<text x="50.2" y="28.9">R4</text>
<text x="54.3" y="29.1">5.11k</text>
<text x="118.9" y="25.2">1u</text>
<text x="127.8" y="25.2">100n</text>
<text x="39" y="30.8">CC1</text>
<text x="39" y="33.4">CC2</text>
<text x="50.2" y="35.3">R5</text>
<text x="70.3" y="33.6">U1</text>
<text x="201.9" y="35.2">100n</text>
<text x="203.7" y="30.1">C8</text>
<text x="39.9" y="38.5">D-</text>
<text x="39.9" y="41">D-</text>
<text x="48.7" y="37.3">5.11k</text>
<text x="124.2" y="40.5">TXD</text>
<text x="134.7" y="41.4" transform="rotate(-90 134.7 41.4)">VCC</text>
<text x="135" y="36.4">SN65HVD232DR</text>
<text x="274.3" y="41.2">C10</text>
<text x="39.9" y="43.5">D+</text>
<text x="39.9" y="46.1">D+</text>
<text x="73.3" y="44.6">USBLC6-2SC6</text>
<text x="124.2" y="43">RXD</text>
<text x="138.3" y="43">CANH</text>
<text x="214.4" y="47.9">C1+</text>
<text x="229.6" y="43.4">MAX3232EIPWR</text>
<text x="238.6" y="47.9">C2+</text>
<text x="274.3" y="43.8">100n</text>
<text x="134.7" y="51.8" transform="rotate(-90 134.7 51.8)">GND</text>
<text x="138.6" y="48.1">CANL</text>
<text x="146.8" y="51.9">R9</text>
<text x="199.4" y="50.6">C7</text>
<text x="199.4" y="53.2">100n</text>
<text x="229.5" y="49.3" transform="rotate(-90 229.5 49.3)">VCC</text>
<text x="251.9" y="48.9">C9</text>
<text x="253.1" y="51.4">100n</text>
<text x="27" y="56.9" transform="rotate(-90 27 56.9)">SHIELD</text>
<text x="34.6" y="56.9" transform="rotate(-90 34.6 56.9)">GND</text>
<text x="136.6" y="54.6">U2</text>
<text x="145.6" y="54.5">120</text>
<text x="214.4" y="55.5">C1-</text>
<text x="238.6" y="55.5">C2-</text>
<text x="274.3" y="58.3">100n</text>
<text x="274.3" y="55.7">C11</text>
<text x="40.8" y="61.3">J6</text>
<text x="153" y="63.3">K3-1296S-E</text>
<text x="238.8" y="60.6">VS+</text>
<text x="238.8" y="68.2">VS-</text>
<text x="151.7" y="72.2">CAN</text>
<text x="214.4" y="73.3">T1IN</text>
<text x="236.8" y="73.3">T1OUT</text>
<text x="22.8" y="80.9">RB521</text>
<text x="25.3" y="78.3">D62</text>
<text x="36.3" y="79">R39</text>
<text x="37.3" y="82.8">1k</text>
<text x="71.1" y="79.6">Q2</text>
<text x="71.1" y="82.1">Si2308BDS</text>
<text x="214.4" y="78.3">T2IN</text>
<text x="214.4" y="83.4">R1OUT</text>
<text x="236.8" y="78.3">T2OUT</text>
<text x="238.2" y="83.4">R1IN</text>
<text x="34.7" y="87">100k</text>
<text x="34.9" y="89.8">R40</text>
<text x="47" y="88.5">Q4</text>
<text x="61" y="87.7">1k</text>
<text x="79.5" y="89.8">SMF28CA</text>
<text x="84.4" y="87.2">D55</text>
<text x="214.4" y="88.5">R2OUT</text>
<text x="238.2" y="88.5">R2IN</text>
<text x="25.3" y="94.8">D63</text>
<text x="42.2" y="91">2N3904</text>
<text x="60.3" y="91.8">R43</text>
<text x="70.4" y="94.8">R47</text>
<text x="70.4" y="92.3">24R</text>
<text x="168.6" y="93.1">dnp</text>
<text x="168.6" y="91.3">R66</text>
<text x="229.5" y="94.2" transform="rotate(-90 229.5 94.2)">GND</text>
<text x="22.8" y="97.4">RB521</text>
<text x="157.8" y="98.4">J1</text>
<text x="239.7" y="98.1">U3</text>
<text x="25.3" y="106.3">D64</text>
<text x="36.3" y="106.9">R41</text>
<text x="71.1" y="107.5">Q3</text>
<text x="22.8" y="108.8">RB521</text>
<text x="37.3" y="110.7">1k</text>
<text x="71.1" y="110.1">Si2308BDS</text>
<text x="84.4" y="113.9">D56</text>
<text x="34.4" y="115.2">100k</text>
<text x="34.9" y="117.7">R42</text>
<text x="42.2" y="119">2N3904</text>
<text x="47" y="116.4">Q5</text>
<text x="60.3" y="119.7">R49</text>
<text x="61" y="115.7">1k</text>
<text x="79.5" y="116.4">SMF28CA</text>
<text x="22.8" y="125.3">RB521</text>
<text x="25.3" y="122.8">D65</text>
<text x="70.4" y="122.8">R48</text>
<text x="70.4" y="120.2">24R</text>
<text x="193.3" y="124.3">TP_USART1_TX</text>
<text x="198.3" y="121.8">TP6</text>
<text x="208.7" y="124.2">TP_USART1_RX</text>
<text x="213.8" y="121.6">TP7</text>
<text x="247.8" y="121.3">RS232</text>
<text x="266.2" y="122.5">R62</text>
<text x="267.3" y="120.4">dnp</text>
<text x="164.1" y="127.9">J5</text>
<text x="164.1" y="130.4">Conn_01x10</text>
<text x="266.2" y="129.5">R63</text>
<text x="267.6" y="127.6">dnp</text>
<text x="197.9" y="137">TP8</text>
<text x="215.2" y="137">TP9</text>
<text x="120.8" y="144">R57</text>
<text x="193" y="139.5">TP_USART2_TX</text>
<text x="210.1" y="139.5">TP_USART2_RX</text>
<text x="30.9" y="149.8">6k8</text>
<text x="31.3" y="147.9">R53</text>
<text x="40.2" y="149.8">R54</text>
<text x="49.4" y="146.4">D41</text>
<text x="49.5" y="148.3">RB521</text>
<text x="60.2" y="146.2">100k</text>
<text x="60.2" y="144.1">R55</text>
<text x="91.5" y="149.7">6k8</text>
<text x="91.9" y="147.8">R50</text>
<text x="100.8" y="149.7">R51</text>
<text x="110.1" y="148.2">RB521</text>
<text x="111.2" y="146.3">D8</text>
<text x="120.7" y="146">100k</text>
<text x="254.8" y="147.7">J2</text>
<text x="41.2" y="153.6">1k</text>
<text x="49.4" y="153.9">D42</text>
<text x="49.6" y="155.7">RB521</text>
<text x="61" y="154.8">C65</text>
<text x="101.8" y="153.5">1k</text>
<text x="110" y="153.8">D44</text>
<text x="110.2" y="155.5">RB521</text>
<text x="121.5" y="154.8">C64</text>
<text x="17.6" y="159">TPPESD3V3X1BL</text>
<text x="30.3" y="156.6">D40</text>
<text x="61.4" y="157.6">100n</text>
<text x="78.2" y="158.9">TPPESD3V3X1BL</text>
<text x="91.5" y="156.4">D7</text>
<text x="121.9" y="157.6">100n</text>
<text x="33.1" y="179">R44</text>
<text x="51.2" y="177.5">D39</text>
<text x="51.3" y="179.4">RB521</text>
<text x="61.9" y="177.3">100k</text>
<text x="62" y="175.2">R56</text>
<text x="93" y="179.6">R58</text>
<text x="111.2" y="178">D46</text>
<text x="111.2" y="179.9">RB521</text>
<text x="121.9" y="177.8">100k</text>
<text x="122" y="175.7">R60</text>
<text x="32.7" y="180.9">6k8</text>
<text x="42" y="180.9">R52</text>
<text x="43" y="184.8">1k</text>
<text x="51.2" y="185">D43</text>
<text x="92.7" y="181.5">6k8</text>
<text x="101.9" y="181.5">R59</text>
<text x="102.9" y="185.3">1k</text>
<text x="111.2" y="185.5">D47</text>
<text x="122.7" y="185.9">C67</text>
<text x="19.4" y="190.1">TPPESD3V3X1BL</text>
<text x="32.7" y="187.7">D3</text>
<text x="51.4" y="186.8">RB521</text>
<text x="62.7" y="186">C66</text>
<text x="63.1" y="188.8">100n</text>
<text x="79.3" y="190.6">TPPESD3V3X1BL</text>
<text x="92" y="188.2">D45</text>
<text x="111.3" y="187.3">RB521</text>
<text x="123.1" y="188.7">100n</text>
</g>
<g font-size="1.8" fill="#725600">
<text x="135.3" y="19.2">3V3</text>
<text x="80.5" y="25.8">VBUS_USB</text>
<text x="108" y="28">GND</text>
<text x="230.1" y="28.5">3V3</text>
<text x="56.3" y="33.4">GND</text>
<text x="76.4" y="38.2">USB_D-</text>
<text x="76.4" y="40.7">USB_D+</text>
<text x="108.9" y="40.5">CAN_TX</text>
<text x="209.5" y="37.2">GND</text>
<text x="64.3" y="46.6">GND</text>
<text x="108.5" y="43">CAN_RX</text>
<text x="273.2" y="47.1">GND</text>
<text x="127.1" y="58">GND</text>
<text x="14" y="64.6">GNDSHIELD</text>
<text x="35.2" y="64.9">GND</text>
<text x="273.2" y="61.1">GND</text>
<text x="25.3" y="75.8">3V3</text>
<text x="166.1" y="77.3">VDC</text>
<text x="195.1" y="73.3">USART1_TX</text>
<text x="194.8" y="83.4">USART1_RX</text>
<text x="195.1" y="78.3">USART2_TX</text>
<text x="20.2" y="87.2">DO_1</text>
<text x="194.8" y="88.5">USART2_RX</text>
<text x="90.4" y="97.4">GND</text>
<text x="141.5" y="100.9">GNDSHIELD</text>
<text x="166.1" y="100.2">GND</text>
<text x="25.3" y="103.7">3V3</text>
<text x="230.8" y="103">GND</text>
<text x="20.2" y="115.2">DO_2</text>
<text x="256.6" y="114.1">VDC</text>
<text x="90.4" y="125.3">GND</text>
<text x="150.7" y="130.4">GND</text>
<text x="188.3" y="129.9">USART1_TX</text>
<text x="217.1" y="130.1">USART1_RX</text>
<text x="42.6" y="140.4">3V3</text>
<text x="103.2" y="140.3">3V3</text>
<text x="150.7" y="140.6">GND</text>
<text x="187.9" y="146.4">USART2_TX</text>
<text x="218.5" y="146.5">USART2_RX</text>
<text x="62.9" y="151.7">DI_1</text>
<text x="123.5" y="151.6">DI_3</text>
<text x="238.8" y="150.2">GNDSHIELD</text>
<text x="256.8" y="154.8">GND</text>
<text x="37.8" y="162.8">GND</text>
<text x="98.4" y="162.7">GND</text>
<text x="44.4" y="171.6">3V3</text>
<text x="104.3" y="172.1">3V3</text>
<text x="64.7" y="182.9">DI_2</text>
<text x="124.7" y="183.4">DI_4</text>
<text x="39.6" y="193.9">GND</text>
<text x="99.5" y="194.4">GND</text>
</g>
<g font-size="1.8" fill="#a90000">
<text x="45.2" y="24.6">A4</text>
<text x="45.2" y="29.7">A5</text>
<text x="45.1" y="32.3">B5</text>
<text x="69.6" y="34.2" transform="rotate(-90 69.6 34.2)">5</text>
<text x="45.1" y="39.9">B7</text>
<text x="45.2" y="37.3">A7</text>
<text x="65.3" y="37.1">1</text>
<text x="65.3" y="39.6">3</text>
<text x="73" y="39.6">4</text>
<text x="73" y="37.1">6</text>
<text x="121.7" y="39.4">1</text>
<text x="121.7" y="41.9">4</text>
<text x="133.6" y="36.5" transform="rotate(-90 133.6 36.5)">3</text>
<text x="144.6" y="41.9">7</text>
<text x="45.1" y="45">B6</text>
<text x="45.2" y="42.4">A6</text>
<text x="69.6" y="44.4" transform="rotate(-90 69.6 44.4)">2</text>
<text x="144.6" y="47">6</text>
<text x="210.1" y="46.7">1</text>
<text x="228.3" y="43.2" transform="rotate(-90 228.3 43.2)">16</text>
<text x="245.7" y="46.7">4</text>
<text x="133.6" y="54.3" transform="rotate(-90 133.6 54.3)">2</text>
<text x="155" y="59.4">2</text>
<text x="162.6" y="56.9">1</text>
<text x="162.6" y="59.4">3</text>
<text x="210.1" y="54.4">3</text>
<text x="245.7" y="59.4">2</text>
<text x="245.7" y="54.4">5</text>
<text x="25.9" y="61.8" transform="rotate(-90 25.9 61.8)">S1</text>
<text x="33.5" y="61.7" transform="rotate(-90 33.5 61.7)">A1</text>
<text x="245.7" y="67.1">6</text>
<text x="68.3" y="76.9" transform="rotate(-90 68.3 76.9)">3</text>
<text x="161.9" y="78">7</text>
<text x="161.9" y="75.4">8</text>
<text x="209.5" y="77.2">10</text>
<text x="209.5" y="72.1">11</text>
<text x="245.1" y="72.1">14</text>
<text x="245.7" y="77.2">7</text>
<text x="61.5" y="79.8">1</text>
<text x="161.9" y="83.1">5</text>
<text x="161.9" y="80.5">6</text>
<text x="209.5" y="82.3">12</text>
<text x="245.1" y="82.3">13</text>
<text x="51.8" y="85.8" transform="rotate(-90 51.8 85.8)">3</text>
<text x="56.1" y="88.6">1</text>
<text x="68.3" y="84.5" transform="rotate(-90 68.3 84.5)">2</text>
<text x="161.9" y="88.1">3</text>
<text x="161.9" y="85.6">4</text>
<text x="210.1" y="87.4">9</text>
<text x="245.7" y="87.4">8</text>
<text x="51.8" y="93.4" transform="rotate(-90 51.8 93.4)">2</text>
<text x="161.9" y="93.2">1</text>
<text x="161.9" y="90.7">2</text>
<text x="153.4" y="98.7" transform="rotate(-90 153.4 98.7)">SH</text>
<text x="228.3" y="99.1" transform="rotate(-90 228.3 99.1)">15</text>
<text x="61.5" y="107.7">1</text>
<text x="68.3" y="104.8" transform="rotate(-90 68.3 104.8)">3</text>
<text x="51.8" y="113.7" transform="rotate(-90 51.8 113.7)">3</text>
<text x="68.3" y="112.5" transform="rotate(-90 68.3 112.5)">2</text>
<text x="56.1" y="116.6">1</text>
<text x="157.4" y="116.6">1</text>
<text x="157.4" y="119.1">2</text>
<text x="51.8" y="121.4" transform="rotate(-90 51.8 121.4)">2</text>
<text x="157.4" y="121.7">3</text>
<text x="157.4" y="124.2">4</text>
<text x="259.1" y="124.5">8</text>
<text x="157.4" y="126.7">5</text>
<text x="157.4" y="129.3">6</text>
<text x="157.4" y="131.8">7</text>
<text x="259.1" y="129.5">6</text>
<text x="259.1" y="127">7</text>
<text x="157.4" y="134.4">8</text>
<text x="157.4" y="136.9">9</text>
<text x="259.1" y="137.2">3</text>
<text x="259.1" y="134.6">4</text>
<text x="259.1" y="132.1">5</text>
<text x="156.8" y="139.4">10</text>
<text x="259.1" y="142.2">1</text>
<text x="259.1" y="139.7">2</text>
<text x="250.7" y="147.7" transform="rotate(-90 250.7 147.7)">SH</text>
</g>
<text font-size="1.8" fill="#009600" x="56.4" y="37.2">USBCD-</text>
<g font-size="1.8" fill="#0f0f0f">
<text x="158.5" y="41.8">CAN_H</text>
<text x="53.1" y="44.9">USBCD+</text>
<text x="158.5" y="46.9">CAN_L</text>
<text x="94" y="74.6">DO_1_EXT</text>
<text x="250.7" y="72">RS232_1_TX</text>
<text x="250.7" y="77.1">RS232_2_TX</text>
<text x="175.9" y="83">CAN_H</text>
<text x="250.7" y="82.2">RS232_1_RX</text>
<text x="174" y="88">CAN_H</text>
<text x="176.1" y="85.5">CAN_L</text>
<text x="250.7" y="87.3">RS232_2_RX</text>
<text x="94" y="102.5">DO_2_EXT</text>
<text x="147.7" y="119">DI_4_EXT</text>
<text x="150.7" y="117.7">GND</text>
<text x="147.7" y="124.1">DI_2_EXT</text>
<text x="147.7" y="121.6">DI_3_EXT</text>
<text x="270.5" y="123.3">RS232_2_RX</text>
<text x="147.7" y="126.7">DI_1_EXT</text>
<text x="270.6" y="130.3">RS232_2_TX</text>
<text x="146.9" y="136.8">DO_1_EXT</text>
<text x="146.9" y="134.3">DO_2_EXT</text>
<text x="150.7" y="132.9">GND</text>
<text x="262.9" y="137.1">RS232_1_TX</text>
<text x="262.9" y="134.5">RS232_1_RX</text>
<text x="14.4" y="144.2">DI_1_EXT</text>
<text x="75" y="144">DI_3_EXT</text>
<text x="16.2" y="175.3">DI_2_EXT</text>
<text x="76.2" y="175.8">DI_4_EXT</text>
</g>
</svg>
